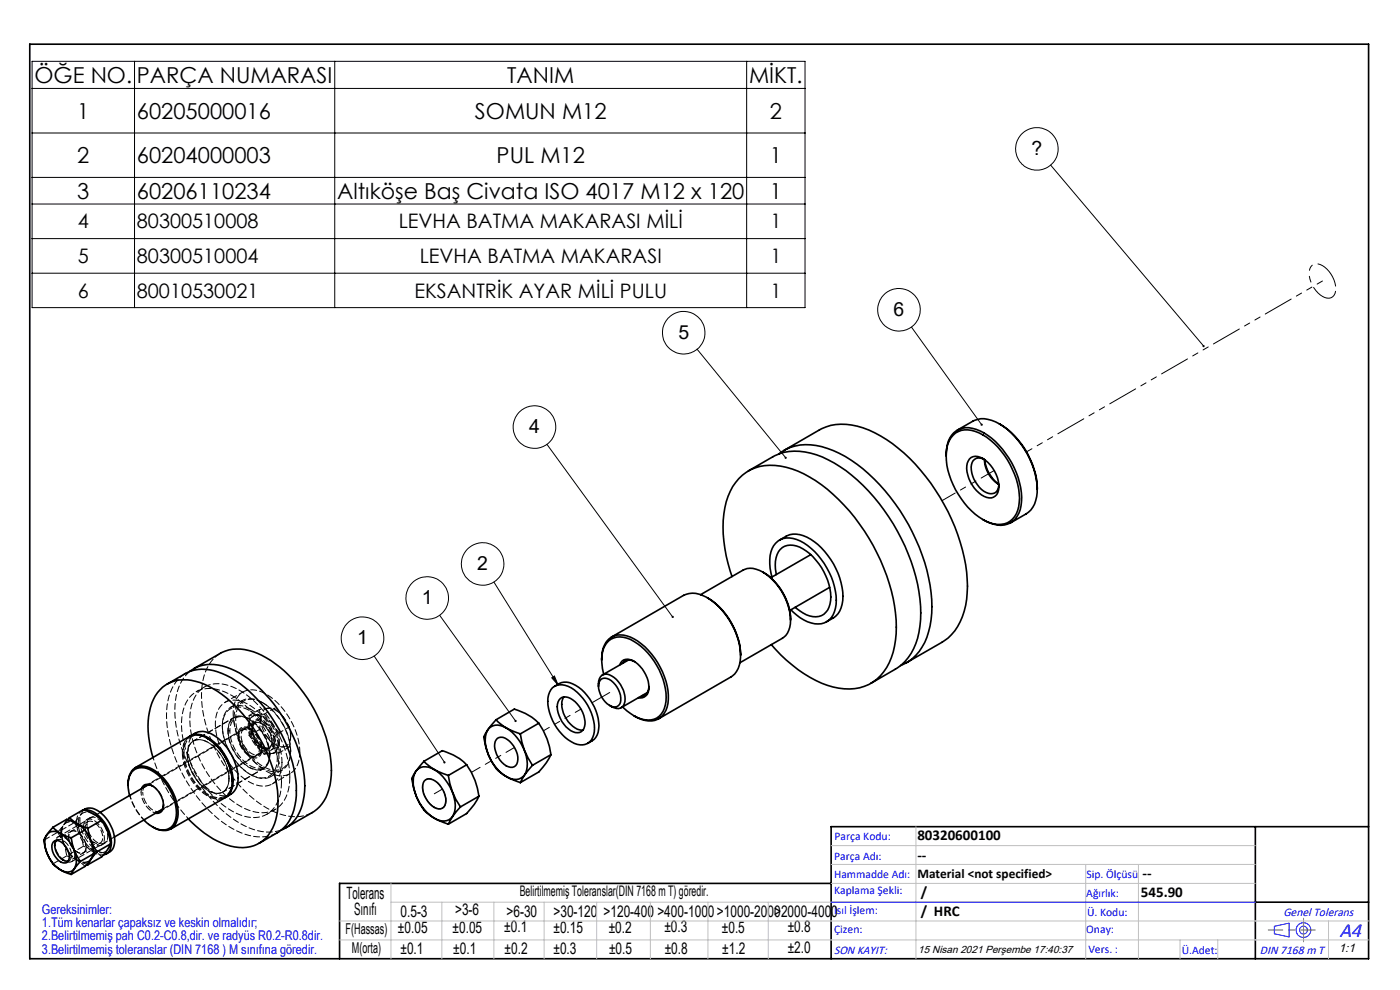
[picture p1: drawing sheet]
<svg xmlns="http://www.w3.org/2000/svg" width="297mm" height="210mm" viewBox="0 0 297 210" stroke-linecap="round" stroke-linejoin="round" font-family="sans-serif">
<g fill="none" stroke="#000" stroke-width=".21">
<path d="M6.8 13h164v52.3h-164zM6.8 18.8h164M28.5 13v52.3M71 13v52.3M158.4 13v52.3M6.8 28.2h164M6.8 37.6h164M222.9 35l32.4 38.4M6.8 43.3h164M6.8 50.6h164M6.8 58h164M147.9 74.1l18.8 23"/>
<path d="M193.4 69.4l14.8 20.7M116 94.3l26.7 36.6M79.4 139.2l14.9 22.5M93.3 130.5l16.1 22.4M104.8 123.5l13.6 21.8M117.1 143.8l.5-.4 .8 1.9z"/>
<circle cx="220" cy="31.6" r="4.5"/>
<circle cx="145" cy="70.6" r="4.5"/>
<circle cx="190.7" cy="65.7" r="4.5"/>
<circle cx="113.4" cy="90.6" r="4.5"/>
<circle cx="102.4" cy="119.6" r="4.5"/>
<circle cx="76.9" cy="135.4" r="4.5"/>
<circle cx="90.6" cy="126.9" r="4.5"/>
</g>
<g fill="none" stroke="#00f" stroke-width=".21">
<path d="M176.3 191.4h90M270.3 196.5l3.2-.7v2.9l-3.2-.6z"/>
<circle cx="276.5" cy="197.3" r="1.57"/>
<circle cx="276.5" cy="197.3" r=".83"/>
</g>
<g fill="none" stroke="#000" stroke-width=".35">
<path d="M6.3 9.4h284v194h-284zM158.7 99.9l5.2-3a11.8 11.8 0 0 1 10.5 0 34.8 34.8 0 0 1 15.1 14.3 37.4 37.4 0 0 1 5.8 20.3 12.6 12.6 0 0 1-4.9 10.2l-5.7 3.2M165.2 96.3a10.4 10.4 0 0 1 10.4-1.2 31 31 0 0 1 14.3 11.7 39.7 39.7 0 0 1 7.8 21.9 15.3 15.3 0 0 1-3.4 10.3 7.9 7.9 0 0 1-3.2 2.2M166.3 95.6l7.5-4.4a11.7 11.7 0 0 1 10.5 0 33.5 33.5 0 0 1 14.1 12.8 39.2 39.2 0 0 1 6.8 20.3 14.3 14.3 0 0 1-4.1 11.1l-1.3 .8-7.5 4.4M200.7 96.7a5.6 5.6 0 0 1 2.7-5.6 6.5 6.5 0 0 1 6.1 1.2 17.4 17.4 0 0 1 7.2 14.1 4.9 4.9 0 0 1-3.7 5 7.3 7.3 0 0 1-4.5-1.2M202.2 92.3a4.6 4.6 0 0 1 5.5-.5 16.5 16.5 0 0 1 8.5 14.8 4.4 4.4 0 0 1-5.3 4.6 13 13 0 0 1-7.6-6.3 13.8 13.8 0 0 1-2.2-10.7l.7-1.4zM205.7 97.4a2.17 2.17 0 0 1 2.8-.1 7 7 0 0 1 3.2 7.1 1.93 1.93 0 0 1-2.9 .9 7 7 0 0 1-3.6-7.1zM208.7 97.4a1.73 1.73 0 0 0-1.9 0 1.73 1.73 0 0 0-.8 1.7 6.2 6.2 0 0 0 3.7 5.6 1.66 1.66 0 0 0 2.2-1.8M212 89.9a5.5 5.5 0 0 0-5.6-.5l-3.3 1.9M212 89.9a17.5 17.5 0 0 1 8 14.6 5.4 5.4 0 0 1-2.3 4.5l-3.3 1.9M212 89.9a17 17 0 0 1 8.1 13.9M165.3 114.6a5.2 5.2 0 0 1 6.6-.2 15.3 15.3 0 0 1 6.9 13 4.9 4.9 0 0 1-3.5 4.5"/>
<path d="M172 117.6l-8.5 4.9M211.9 102.8a7.9 7.9 0 0 1-3.1-5.3 6.4 6.4 0 0 0 3.1 5.3M127.6 140a5.1 5.1 0 0 1 2.6-5.1 6.3 6.3 0 0 1 5.9 1.7 15.1 15.1 0 0 1 5.6 12.6 4 4 0 0 1-5.6 3.4l-1.6-.8M127.6 140l.5 3M127.6 140a4.4 4.4 0 0 1 3.2-4.9 7.4 7.4 0 0 1 5.9 2.7 14.9 14.9 0 0 1 4.6 11 3.9 3.9 0 0 1-3.9 3.9 8.5 8.5 0 0 1-5.3-2.7M129.7 135.1l15.3-8.8a5.3 5.3 0 0 1 5.6 .9 15.6 15.6 0 0 1 6.5 12.3 4.8 4.8 0 0 1-2.1 4.1l-15.3 8.9M148.6 126.1l9.1-5.2a4.5 4.5 0 0 1 4.8 .9 12.9 12.9 0 0 1 5.2 10.6 3.8 3.8 0 0 1-1.7 3l-9 5.2M150 126.8a15.1 15.1 0 0 1 7.1 12.2M155.3 122.3a26.1 26.1 0 0 1-.9-17 9.5 9.5 0 0 1 11.2-6.4 24.8 24.8 0 0 1 13.5 8.3 41.4 41.4 0 0 1 11 24.3 15.7 15.7 0 0 1-3.3 11.8 9.8 9.8 0 0 1-10.1 2.4 27.1 27.1 0 0 1-13.1-9M161.8 121.3a12.3 12.3 0 0 1 5.9 10.2M163.8 122.4a8.7 8.7 0 0 1 .3-6.6 3.8 3.8 0 0 1 4.9-1.4 14.7 14.7 0 0 1 8 10.1 7.8 7.8 0 0 1-.6 6.5 4 4 0 0 1-5.1 .9 10.5 10.5 0 0 1-3.5-2.5M164.7 121.9a6.2 6.2 0 0 1 .8-5.3 3.7 3.7 0 0 1 4.9-.2 12.8 12.8 0 0 1 5.8 11 3.4 3.4 0 0 1-5.1 3l-2.4-1.6"/>
<path d="M176 124.6l-8.5 4.9M35.5 145.1l3.8-2.2a8.6 8.6 0 0 1 7.9 0 25.5 25.5 0 0 1 11.3 10.7 26.6 26.6 0 0 1 4.3 16.2 8.5 8.5 0 0 1-4 6.8l-3.8 2.3M40.3 142.4a8.3 8.3 0 0 1 8.7-.5 26.8 26.8 0 0 1 12.6 13 25.4 25.4 0 0 1 2.9 13.9 8.4 8.4 0 0 1-4.8 7.3M40.3 156.2a4.4 4.4 0 0 1 5.1 1.2 11.2 11.2 0 0 1 3.9 9.5l-.7 1.5-.8 .7M40.4 156.1a4.1 4.1 0 0 1 5.5 .2 11.6 11.6 0 0 1 4.6 9.4 3.8 3.8 0 0 1-2.6 3.4M41.1 141.8l5.7-3.2a9.2 9.2 0 0 1 8.8 .4 29.4 29.4 0 0 1 13.2 16.2 19.7 19.7 0 0 1 .7 13.1 7.7 7.7 0 0 1-3.2 4.1l-5.7 3.2M44 156.6a11.3 11.3 0 0 1 5.3 9.2M103.7 154.5a2.77 2.77 0 0 1 3.7-.1 9.4 9.4 0 0 1 4.3 8.9 2.54 2.54 0 0 1-4 1.6 9.4 9.4 0 0 1-4.7-8.8zM105.2 152.7a12.1 12.1 0 0 0-2.6 3.6 13.1 13.1 0 0 0 3.1 7.2 12.4 12.4 0 0 0 4.7 2.5M105.2 152.7a10.5 10.5 0 0 0 5.2 3M105.2 152.7l3.9-2.3a11.9 11.9 0 0 1 5.2 3M105.5 156.6a2.03 2.03 0 0 1 2.6 .6 4.8 4.8 0 0 1 1.5 4.9 1.48 1.48 0 0 1-2.2 .3 5.1 5.1 0 0 1-2.3-5.1z"/>
<path d="M110.4 155.7a14.8 14.8 0 0 0 2.6 6.6M114.3 153.4a14.8 14.8 0 0 1 2.6 6.7M114.3 153.4l-3.9 2.3M117.2 145.9a3.7 3.7 0 0 1 4.6 .4 10.8 10.8 0 0 1 4.3 8.9 2.84 2.84 0 0 1-4.3 2.5 10.5 10.5 0 0 1-5.6-9.6 3.9 3.9 0 0 1 1-2.2zM117.7 145.6a3.8 3.8 0 0 1 5.1 .2 10.7 10.7 0 0 1 4.2 8.8 3.3 3.3 0 0 1-2.3 3.1M118.9 148.2a2.38 2.38 0 0 1 3.1 .7 5.7 5.7 0 0 1 1.9 5.7 1.78 1.78 0 0 1-2.9 .4 6.5 6.5 0 0 1-2.7-5.6zM119.6 147.8a4.8 4.8 0 0 0 .9 5.3l.5 .5a3.1 3.1 0 0 0 2.6 1.3M127 145.5a2.06 2.06 0 0 1 1.4-2.5 5 5 0 0 1 4 4.1 2.56 2.56 0 0 1-.8 3.1 2.48 2.48 0 0 1-2.3-.6M127.6 144a2.38 2.38 0 0 1 2.9 1.2 4.1 4.1 0 0 1 .9 4.2 1.5 1.5 0 0 1-2.2 .2 4.8 4.8 0 0 1-2.1-5zM131.4 141.1a1.79 1.79 0 0 1 2.8-1 6.6 6.6 0 0 1 3.3 6.8 1.68 1.68 0 0 1-2 1.1M133.3 140l-5.5 3.2M134.6 140.3a1.75 1.75 0 0 0-2.4 .4"/>
<path d="M137.3 146.9l-5.5 3.2M137.7 145.6v.2a1.71 1.71 0 0 1-1.6 1.8M10.1 176.9a2.31 2.31 0 0 1 3.2 .2 7 7 0 0 1 2.8 6.4 1.87 1.87 0 0 1-3 1.2 7.1 7.1 0 0 1-3.5-6.6zM11.2 175.5l-1.3 1.7-.6 1.1a8.1 8.1 0 0 0 3.1 5.9l1 .6 1.7 .7M11.2 175.5a7.9 7.9 0 0 0 3.9 2.2M11.2 175.5l2.9-1.7a8.5 8.5 0 0 1 3.9 2.3M11.5 178.5a2.01 2.01 0 0 1 2.5 1.2 2.6 2.6 0 0 1 .1 3.3 2.41 2.41 0 0 1-2.5-1.5 2.48 2.48 0 0 1-.1-3zM11.6 179.3a3.4 3.4 0 0 0 2.7 3.4l.2-.1M11.6 179.2v.1M12 178.3l-.3 .3-.1 .7M14.7 173.5a8.3 8.3 0 0 0 3.9 2.2M14.7 173.5l3-1.7a9.5 9.5 0 0 1 3.9 2.2"/>
<path d="M14.7 173.5l-.3 .4M15.1 177.7a10.6 10.6 0 0 0 1.9 5M16.2 174.7l.3 .1M17.7 171.8a2.79 2.79 0 0 1 3.4 .4 7.9 7.9 0 0 1 3.1 7.1 2.36 2.36 0 0 1-1.7 1.8M17.9 171.8a4.2 4.2 0 0 1 3.9 2.1 6.9 6.9 0 0 1 1.6 6.3 1.99 1.99 0 0 1-1.5 1.2M18 176.1a10.7 10.7 0 0 1 2 4.9M18 176.1l-2.9 1.6M18.6 175.7a10.7 10.7 0 0 0 2 5M21.6 174a10.7 10.7 0 0 1 1.9 5M21.6 174l-3 1.7M23.5 179l-.7 1.3-1.2 1.5-3 1.6M23.5 179l-2.9 1.7"/>
<path d="M27.2 166.5a3.5 3.5 0 0 1 2.4-3.9 6.7 6.7 0 0 1 5.5 3 10.2 10.2 0 0 1 2.5 8.3 2.99 2.99 0 0 1-4.7 1.8l-.6-.3M27.2 166.5l.3 2.3M27.2 166.5a3.3 3.3 0 0 1 2.4-3.6 5.9 5.9 0 0 1 4.9 2.5 10.5 10.5 0 0 1 2.8 8.3 2.9 2.9 0 0 1-4.4 2l-1.2-.7-1.2-1.1M28.7 162.8l11.5-6.6a3.9 3.9 0 0 1 4.2 .7 11.4 11.4 0 0 1 4.8 9.8l-.3 1.1-.6 .9-.6 .5-11.5 6.7M30 167.3a1.43 1.43 0 0 1 2.5-.5 4.6 4.6 0 0 1 1.9 5.2l-.5 .4-.9 .1M31.4 166.5l-10.1 5.8M32.4 166.7l-.4-.1a1.21 1.21 0 0 0-1.4 .4M32.5 160.7a17.6 17.6 0 0 1 .1-12.4 7.2 7.2 0 0 1 8.9-3.8 21.4 21.4 0 0 1 10.9 8 30.3 30.3 0 0 1 6.6 17.5 10 10 0 0 1-3.7 8.7 8.5 8.5 0 0 1-8.2 .1 21.5 21.5 0 0 1-7.2-5.1M34.4 171.7l-10.1 5.8M34.7 170.7l-.1 .5a1.19 1.19 0 0 1-1.1 1M88.4 163.4a3.2 3.2 0 0 1 4.3 .2 9.5 9.5 0 0 1 3.7 8.5 2.53 2.53 0 0 1-4 1.6 9.6 9.6 0 0 1-4.7-8.7zM89.9 161.5a12.7 12.7 0 0 0-2.6 3.7 13.1 13.1 0 0 0 3.1 7.1 12.4 12.4 0 0 0 4.7 2.5"/>
<path d="M89.9 161.5a11 11 0 0 0 5.2 3M89.9 161.5l3.9-2.3a11.6 11.6 0 0 1 5.2 3M90 165.7a1.64 1.64 0 0 1 2.4 0 4.8 4.8 0 0 1 2 5.2 1.48 1.48 0 0 1-2.3 .4 5.1 5.1 0 0 1-2.3-5.2zM95.1 164.5a14.8 14.8 0 0 0 2.6 6.7M97.7 171.2a13.5 13.5 0 0 0-2.6 3.6M99 162.2a14.3 14.3 0 0 1 2.6 6.7M99 162.2l-3.9 2.3M101.6 168.9a12.8 12.8 0 0 1-2.6 3.7l-3.9 2.2M101.6 168.9l-3.9 2.3M113 162.3a13.5 13.5 0 0 0-2.6 3.7M116.9 160.1a13.5 13.5 0 0 1-2.6 3.7l-3.9 2.2M116.9 160.1l-3.9 2.2"/>
<path d="M266.3 175.4v28M290.3 175.4h-114v28M13.4 182.4h.1M17 182.7l-1.2 1.5-.7 1.3M18.4 183.4h.2M20 181l-.8 1.3-1.2 1.5-2.9 1.7M20 181l-3 1.7M20.6 180.7l-1.2 1.4-.8 1.3M176.3 187.4h-104.3v16M266.3 191.4h24"/>
</g>
<path d="M279 197.3h-9.9" fill="none" stroke="#f00" stroke-width=".21" stroke-dasharray="15.2 1.3 1.3 1.3" stroke-dashoffset="12.2"/>
<path d="M276.5 197.3v2.5M276.5 197.3v-2.5" fill="none" stroke="#808080" stroke-width=".21" stroke-dasharray="15.2 1.3 1.3 1.3"/>
<g fill="none" stroke="#c0c0c0" stroke-width=".21">
<path d="M176.3 179.4h90M194.3 175.4v28M72 199.4h218.3M72 195.4h218.3M82.9 187.4v16M82.9 191.4h183.4M93.7 191.4v12M104.8 191.4v12M115.4 191.4v12M126.6 191.4v12M138 191.4v12M150.2 191.4v12"/>
<path d="M163 191.4v12M176.3 183.4h90M176.3 187.4h90M230.3 183.4v20M241.5 183.4v20M250.3 199.4v4M258.3 199.4v4M281.8 195.4v8"/>
</g>
<path d="M94.1 161.5a.24 .24 0 0 0 0 .3 .24 .24 0 0 0 .3 .1l-.1-.2 .1 .2 .1-.2a.23 .23 0 0 0-.1-.2 .23 .23 0 0 0-.3 0zM109.3 152.7l-.1 .1a.23 .23 0 0 0 0 .3 .23 .23 0 0 0 .3 0l-.1-.2 .1 .2a.25 .25 0 0 0 .1-.3 .25 .25 0 0 0-.3-.1zM117.1 143.8l.5-.4 .8 1.9zM142.5 130.7a.23 .23 0 0 0 0 .3 .23 .23 0 0 0 .3 0l-.1-.1 .1 .1a.23 .23 0 0 0 .1-.3 .23 .23 0 0 0-.4 0zM166.5 97a.23 .23 0 0 0 0 .3 .23 .23 0 0 0 .3 0l-.1-.2 .2 .2a.23 .23 0 0 0-.1-.4 .23 .23 0 0 0-.3 .1zM208.1 89.9l-.1 .3 .4 .1-.2-.2 .2 .2a.23 .23 0 0 0 0-.4 .23 .23 0 0 0-.3 0zM255.2 73.2v.4l.2 .1-.1-.3 .2 .2 .1-.1a.22 .22 0 0 0-.1-.3 .22 .22 0 0 0-.3 0z" fill="#000"/>
<path d="M92.1 171.2a1.49 1.49 0 0 0 1.7 .2 1.49 1.49 0 0 0 .8-1.5 5.1 5.1 0 0 0-3.2-4.7 1.47 1.47 0 0 0-1.7 1.9 5.5 5.5 0 0 0 2.4 4.1" fill="none" stroke="#000" stroke-width=".21" stroke-dasharray="6.3 1.3 1.3 1.3 1.3 1.3" stroke-dashoffset=".7"/>
<path d="M283.4 61.2a5.8 5.8 0 0 0-3.8-5.2 1.65 1.65 0 0 0-1.9 2 5.8 5.8 0 0 0 3.8 5.2 1.65 1.65 0 0 0 1.9-2" fill="none" stroke="#000" stroke-width=".21" stroke-dasharray="6.3 1.3 1.3 1.3 1.3 1.3" stroke-dashoffset="-.6"/>
<path d="M280.6 59.6l-62.8 36.2" fill="none" stroke="#000" stroke-width=".21" stroke-dasharray="6.3 1.3 1.3 1.3 1.3 1.3" stroke-dashoffset="5"/>
<path d="M210.9 99.8l-11 6.4" fill="none" stroke="#000" stroke-width=".21" stroke-dasharray="6.3 1.3 1.3 1.3 1.3 1.3" stroke-dashoffset="3.1"/>
<path d="M129.4 146.9l-3.8 2.1M93.9 167.4l-1.8 1" fill="none" stroke="#000" stroke-width=".21" stroke-dasharray="6.3 1.3 1.3 1.3 1.3 1.3"/>
<path d="M123.3 150.4l-8 4.6" fill="none" stroke="#000" stroke-width=".21" stroke-dasharray="6.3 1.3 1.3 1.3 1.3 1.3" stroke-dashoffset="4.9"/>
<path d="M109.2 158.5l-9.2 5.3" fill="none" stroke="#000" stroke-width=".21" stroke-dasharray="6.3 1.3 1.3 1.3 1.3 1.3" stroke-dashoffset="4.2"/>
<path d="M38.7 159.6a11.3 11.3 0 0 0 6.3 9.7 3.2 3.2 0 0 0 2.7-.1M53 150.8a3.8 3.8 0 0 0-4.7 0 6.5 6.5 0 0 0-.6 6.4 12.1 12.1 0 0 0 6.5 7.6 3.3 3.3 0 0 0 4.6-3.3 12.7 12.7 0 0 0-5.8-10.7M55.8 149.1a3.8 3.8 0 0 0-4.7 .1 6.5 6.5 0 0 0-.6 6.3 12.1 12.1 0 0 0 6.5 7.6 3.3 3.3 0 0 0 4.6-3.2 12.7 12.7 0 0 0-5.8-10.8M57.1 158.6a2 2 0 0 1-2.3-1 3.7 3.7 0 0 1-.9-4.1l.2-.1M12.8 176.2a10.6 10.6 0 0 0 2 5M17.7 179.5a10.6 10.6 0 0 0-1.9-5M14.2 181.5a10.6 10.6 0 0 0-2-5" fill="none" stroke="#000" stroke-width=".21" stroke-dasharray="1.3 .6" stroke-dashoffset="-.2"/>
<path d="M51.4 148.6l-2.5 1.4M53.2 150.4a4 4 0 0 0-4.8 0 6.4 6.4 0 0 0-.8 6.4 12.2 12.2 0 0 0 7.1 8.2 3.3 3.3 0 0 0 4.4-3 12.8 12.8 0 0 0-5.9-11.6M55.7 149a4 4 0 0 0-4.9 0 6.4 6.4 0 0 0-.7 6.4 12.2 12.2 0 0 0 7.1 8.2 3.3 3.3 0 0 0 4.4-3 12.8 12.8 0 0 0-5.9-11.6M63.6 159.5a15.2 15.2 0 0 0-8.1-12.7 4 4 0 0 0-5.9 3.1 14.7 14.7 0 0 0 4.6 11.9 7.4 7.4 0 0 0 6.4 2.7 4.5 4.5 0 0 0 3-5M12 178.3a1.7 1.7 0 0 1 2.3 .8 2.84 2.84 0 0 1 .5 3.3l-.3 .2M14.4 173.9l-1 1.2-.6 1.1M21.3 172.3l-9.1 5.3M57.4 164.7l2.5-1.4M59.8 161.7a15.2 15.2 0 0 0-8.1-12.7 4 4 0 0 0-5.9 3.1 14.7 14.7 0 0 0 4.6 11.9 7.4 7.4 0 0 0 6.5 2.6 4.5 4.5 0 0 0 2.9-4.9M15.2 182.7l9.1-5.2M23.3 180.7a3.2 3.2 0 0 1-3.6-1 8.3 8.3 0 0 1-2.8-5.7" fill="none" stroke="#000" stroke-width=".21" stroke-dasharray="1.3 .6" stroke-dashoffset=".2"/>
<g fill="none" stroke="#000" stroke-width=".21" stroke-dasharray="1.3 .6" stroke-dashoffset=".1">
<path d="M48.4 155a9.3 9.3 0 0 0 5.5 8.2 2.47 2.47 0 0 0 3.3-2.5 9.2 9.2 0 0 0-5.4-8.7 2.47 2.47 0 0 0-3.4 2.4v.6M52.9 153.9a1.96 1.96 0 0 1 1.5-2.3M53 154.5a5.2 5.2 0 0 1 2.4 5.4 1.58 1.58 0 0 1-2.6 .4 5 5 0 0 1-2.1-5.4 1.51 1.51 0 0 1 2.3-.4M55.3 152.5a1.96 1.96 0 0 1 1.6-2.3M55.8 158.8a1.58 1.58 0 0 0 1.9 .2 1.58 1.58 0 0 0 .7-1.8 5.1 5.1 0 0 0-3.6-4.6 1.64 1.64 0 0 0-1.5 2.1 5.7 5.7 0 0 0 2.5 4.1M59.2 157.6a1.96 1.96 0 0 1-1.6 2.2M60.1 158.4a1.96 1.96 0 0 0 1.6-2.2M16.4 174.7a7.1 7.1 0 0 1 3.3 6.7 1.9 1.9 0 0 1-3.1 1.2 6.9 6.9 0 0 1-3.4-7 1.95 1.95 0 0 1 3.2-.9M19.9 172.7a7.1 7.1 0 0 1 3.3 6.7 1.9 1.9 0 0 1-3 1.2 6.9 6.9 0 0 1-3.4-7.1 1.95 1.95 0 0 1 3.1-.8M34.7 170.7a4.8 4.8 0 0 0-2.3-4M39.7 160a2.73 2.73 0 0 1 2.4-3.1 6.9 6.9 0 0 1 5.4 4.2 6.6 6.6 0 0 1 .6 6.1 2.64 2.64 0 0 1-3.9 .5 9.8 9.8 0 0 1-4.5-7.7M48.6 165.1a9.3 9.3 0 0 0-5.5-8.1 2.47 2.47 0 0 0-3.3 2.4 9.2 9.2 0 0 0 5.4 8.8 2.47 2.47 0 0 0 3.3-2.5l.1-.6"/>
<path d="M49.3 165.5a3.3 3.3 0 0 1-2.4 3.7 6.6 6.6 0 0 1-5.5-3.2 11.2 11.2 0 0 1-2.4-6.4M57.2 160.2a9.3 9.3 0 0 0-5.5-8.1 2.47 2.47 0 0 0-3.3 2.4 9.2 9.2 0 0 0 5.4 8.7 2.47 2.47 0 0 0 3.3-2.4l.1-.6"/>
</g>
<g fill="none" stroke="#000" stroke-width=".21" stroke-dasharray="1.3 .6" stroke-dashoffset=".4">
<path d="M49.6 152.2l-8.6 5M49.7 152.2l-8.7 5M50.6 156.3a1.4 1.4 0 0 1 .8-1.5 1.4 1.4 0 0 1 1.7 .4 4.4 4.4 0 0 1 1.7 4.6 1.51 1.51 0 0 1-2.4 0 5 5 0 0 1-1.8-3.5M51.5 146.8l-3.7 2.2M53.4 154.7a1.4 1.4 0 0 0-1.8 0 1.4 1.4 0 0 0-.4 1.6 4.4 4.4 0 0 0 3.1 3.8 1.51 1.51 0 0 0 1.2-2.1 5 5 0 0 0-2.1-3.3M53.9 153.4l-2.1 1.2M54.9 160l2.1-1.2M55 154.8l.3-2.3M55.5 158.6a4.3 4.3 0 0 1-2-4.8 1.58 1.58 0 0 1 2.5 .1 4.3 4.3 0 0 1 1.5 4.3 1.29 1.29 0 0 1-2 .4M61.7 156.2l-.3 2.2M17.7 175.3a1.4 1.4 0 0 1 .9-1.5 1.4 1.4 0 0 1 1.6 .4 4.4 4.4 0 0 1 1.8 4.6 1.51 1.51 0 0 1-2.5 0 5 5 0 0 1-1.8-3.5M18.4 174.9a1.4 1.4 0 0 1 .9-1.5 1.4 1.4 0 0 1 1.6 .4 4.4 4.4 0 0 1 1.8 4.6 1.51 1.51 0 0 1-2.5 0 5 5 0 0 1-1.8-3.5"/>
<path d="M19.1 173.5l-.7 .4M21.5 179.3l.7-.4M29.9 168l.1-.7M47.3 168l8.6-5M57.8 166.3l3.7-2.2M14.8 181.2a8 8 0 0 0 3.6 2.2"/>
</g>
<path d="M41.5 155.5a4.1 4.1 0 0 0-1.5 4.5 11.5 11.5 0 0 0 5.9 8.5l.6 .2a3.2 3.2 0 0 0 2.5-.2M50.6 156.1a4.8 4.8 0 0 0 3.4 4.5 1.57 1.57 0 0 0 1.4-2.2 4.8 4.8 0 0 0-3.4-4 1.4 1.4 0 0 0-1.4 1.7M56.9 150.2h1.3M59 157.7a6.7 6.7 0 0 0-4.1-5.9 1.85 1.85 0 0 0-2.3 2.2 6.7 6.7 0 0 0 4.1 5.9 1.85 1.85 0 0 0 2.3-2.2M61.4 158.4h-1.3M11.6 178.9a1.29 1.29 0 0 1 .6-1.3 1.29 1.29 0 0 1 1.5 .1 4.1 4.1 0 0 1 1.9 4.7 1.66 1.66 0 0 1-2.6-.4l-.9-1.2-.4-1-.1-.9M16.9 174l.3-1.3M19.9 178.7a1.18 1.18 0 0 0 1.5 0 1.18 1.18 0 0 0 .4-1.4 3.6 3.6 0 0 0-2.7-3.1 1.28 1.28 0 0 0-1 1.8l.3 .9 .5 .9 1 .9M32.5 160.7a32.9 32.9 0 0 0 7.5 13M16.4 180.8a1.18 1.18 0 0 0 1.5 0 1.18 1.18 0 0 0 .3-1.4 3.6 3.6 0 0 0-2.6-3.2 1.28 1.28 0 0 0-1 1.9l.3 .9 .5 .8 1 1" fill="none" stroke="#000" stroke-width=".21" stroke-dasharray="1.3 .6" stroke-dashoffset=".7"/>
<g fill="none" stroke="#000" stroke-width=".21" stroke-dasharray="1.3 .6" stroke-dashoffset="-.1">
<path d="M46.8 138.6a8.7 8.7 0 0 0-3.9 6.8 27.1 27.1 0 0 0 4.9 17.4 24.6 24.6 0 0 0 11.5 9.9 8.4 8.4 0 0 0 7-.4M39.4 142.8a8.7 8.7 0 0 0-4 6.9 27.1 27.1 0 0 0 5 17.4 24.6 24.6 0 0 0 11.5 9.8 8.4 8.4 0 0 0 7-.3M40.3 142.4a10.1 10.1 0 0 0-3.2 8.4 30.5 30.5 0 0 0 13.8 23.8 10.4 10.4 0 0 0 8.8 1.4M40.3 156.1a4.2 4.2 0 0 0-1.4 4.5 11.5 11.5 0 0 0 6 8.5l.6 .2a3.2 3.2 0 0 0 2.3-.2M54.1 153.4a2.23 2.23 0 0 0-.3 2.7 3.2 3.2 0 0 0 3.2 2.5 1.37 1.37 0 0 0 .7-1.4M54.1 153.4l-22.7 13.1M58.2 157.2a1.46 1.46 0 0 1-.8 1.6 1.46 1.46 0 0 1-1.8-.4 4.5 4.5 0 0 1-1.8-5 1.68 1.68 0 0 1 2.6 .2 5.2 5.2 0 0 1 1.8 3.6M9.3 178.2l2.9-1.6M12.2 176.5l1.4-1.6 .6-1.1M12.8 176.2l3-1.7M15.8 174.5l1.3-1.6 .6-1.2M16.2 174.4a2.31 2.31 0 0 1 1.7-2.6"/>
<path d="M32.5 175.4a11.7 11.7 0 0 1-5.3-9.1M34.4 171.7l22.7-13.1M11.2 183.2l3-1.7M14.8 181.2l2.9-1.7"/>
</g>
<g fill="none" stroke="#000" stroke-width=".21" stroke-dasharray="1.3 .6">
<path d="M47.2 153.9v.2M50.6 156.1v.2M53 152.6l-.2-.1M53.3 154.4v.4M53.4 154.7l-.4-.2M53.8 151.8l-.2 .2M54.1 153.4h.1M55.5 158.6l.3 .2M55.6 159v-.4M55.8 149.1l-.1-.1M58.1 159.8l.2-.2M61.7 159.4v-.2"/>
<path d="M11.6 178.9v.3M17.5 172l.5-.4M17.8 171.8l-.5 .2M32.5 166.8l-.2-.1M34.7 170.8v-.2M52.8 160.1l.2 .1M53 164.2l.2 .1M57.2 160.1v-.2M59.7 165.9a23.3 23.3 0 0 0-11.2-18.8 6.8 6.8 0 0 0-7.8 .3 9.1 9.1 0 0 0-2.1 7.7 23.7 23.7 0 0 0 10.7 17 7.1 7.1 0 0 0 7.9 .2 7.8 7.8 0 0 0 2.5-6.4M61.5 164.8a23.3 23.3 0 0 0-11.2-18.7 6.8 6.8 0 0 0-7.8 .3 9.1 9.1 0 0 0-2.2 7.7 23.7 23.7 0 0 0 10.8 17 7.1 7.1 0 0 0 7.9 .2 7.8 7.8 0 0 0 2.5-6.5M13.5 182.4l.2 .2"/>
</g>
<path d="M52.9 151.8v2.1M52.9 153.9v2.1M57.7 157.2a4.1 4.1 0 0 0-3.1-4l-.5 .2M59.2 157.6v-2.2M59.2 159.7v-2.1M15.1 176.3l-3.5 2.1M18.6 174.3l-3.5 2M27.5 168.7a12.2 12.2 0 0 0 3 5.2M14.2 182.9l3.5-2M17.7 180.9l3.6-2.1M22 181.3a4.9 4.9 0 0 1-4.3-2.6l-1.2-2.5-.3-1.8" fill="none" stroke="#000" stroke-width=".21" stroke-dasharray="1.3 .6" stroke-dashoffset=".5"/>
<g fill="none" stroke="#000" stroke-width=".21" stroke-dasharray="1.3 .6" stroke-dashoffset=".6">
<path d="M39 159.6a3.3 3.3 0 0 1 2.4-3.6l1.6 .2 1.2 .5M40.2 156.2a3.7 3.7 0 0 0-1.5 3.4M43.4 145.7l-1.8 1M54.4 151.6a4.1 4.1 0 0 1 3.2 1.9M55.3 152.5l-.3-2M56.9 156.6a4.1 4.1 0 0 0 3.2 1.8M57.6 159.8a4.1 4.1 0 0 1-3.2-1.8M60.1 152.1a4.1 4.1 0 0 0-3.2-1.9M61.4 154.2l.3 2M30.3 168a4.3 4.3 0 0 0 3.3 4.2M30.6 167l-.3 1M33 172.5a4.9 4.9 0 0 1-3.1-4.5"/>
<path d="M56.6 172.7l1.8-1"/>
</g>
<path d="M48.8 155a2.51 2.51 0 0 1 3.3-2.8 8.8 8.8 0 0 1 5.1 8.6 2.46 2.46 0 0 1-4.1 1.7 9.3 9.3 0 0 1-4.3-7.5M54.4 151.6l-1.5 .2M56 151.5l-1.6 .1M56 160l1.6-.2M57.6 159.8l1.6-.1" fill="none" stroke="#000" stroke-width=".21" stroke-dasharray="1.3 .6" stroke-dashoffset=".8"/>
<g fill="none" stroke="#000" stroke-width=".21" stroke-dasharray="1.3 .6" stroke-dashoffset=".3">
<path d="M51.3 154.9l-20.4 11.7M52.9 151.8l2.1-1.3M52.9 156l1.5 2M52.9 156l2.1-1.2M54.4 158a7 7 0 0 1-1.5-4.1M54.4 158l1.6 2M55.3 152.5a7 7 0 0 0 1.6 4.1M56 151.5l2.2-1.3M56 160l2.2-1.3M56.9 156.6l-1.9-1.8M57.6 153.5l-1.6-2M57.6 153.5a7 7 0 0 1 1.6 4.1"/>
<path d="M58.2 150.2l1.9 1.9M58.2 158.7l-1.3-2.1M59.2 155.4l2.2-1.2M59.2 155.4l-1.6-1.9M59.2 159.7l2.2-1.3M60.1 152.1l1.3 2.1M61.7 156.2a7 7 0 0 0-1.6-4.1M16.5 174.8a7.1 7.1 0 0 1 3.2 6.6 1.9 1.9 0 0 1-3.1 1.2 6.9 6.9 0 0 1-3.4-7 1.91 1.91 0 0 1 3.1-.9M34.1 172l20.3-11.7M18 183.8a8.2 8.2 0 0 0-3.8-2.3M21.6 181.7a8.2 8.2 0 0 0-3.9-2.2"/>
</g>
<path d="M55 150.5l1.9-.3M60.1 158.4l-1.9 .3" fill="none" stroke="#000" stroke-width=".21" stroke-dasharray="1.3 .6" stroke-dashoffset="1"/>
<g font-size="4.7">
<text x="7.3" y="17.5">ÖĞE NO.</text>
<text x="29" y="17.5">PARÇA NUMARASI</text>
<text x="107.6" y="17.5">TANIM</text>
<text x="158.9" y="17.5">MİKT.</text>
<text x="16.4" y="25.1">1</text>
<text x="29" y="25.1">60205000016</text>
<text x="100.8" y="25.1">SOMUN M12</text>
<text x="163.3" y="25.1">2</text>
<text x="16.4" y="34.6">2</text>
<text x="29" y="34.6">60204000003</text>
<text x="105.4" y="34.6">PUL M12</text>
<text x="163.3" y="34.6">1</text>
<text x="16.4" y="42.1">3</text>
<text x="29" y="42.1">60206110234</text>
<text x="71.5" y="42.1">Altıköşe Baş Civata ISO 4017 M12 x 120</text>
<text x="163.3" y="42.1">1</text>
</g>
<text font-size="4.4" fill="#00f" x="284.2" y="198.7">A4</text>
<g font-size="4.2">
<text x="16.5" y="48.5">4</text>
<text x="29" y="48.5">80300510008</text>
<text x="84.6" y="48.5">LEVHA BATMA MAKARASI MİLİ</text>
<text x="163.4" y="48.5">1</text>
<text x="16.5" y="55.8">5</text>
<text x="29" y="55.8">80300510004</text>
<text x="89" y="55.8">LEVHA BATMA MAKARASI</text>
<text x="163.4" y="55.8">1</text>
<text x="16.5" y="63.1">6</text>
<text x="29" y="63.1">80010530021</text>
<text x="87.9" y="63.1">EKSANTRİK AYAR MİLİ PULU</text>
<text x="163.4" y="63.1">1</text>
</g>
<g font-size="4.1">
<text x="218.8" y="32.8">?</text>
<text x="143.9" y="71.8">5</text>
<text x="189.6" y="67">6</text>
<text x="112.3" y="91.8">4</text>
<text x="101.3" y="120.9">2</text>
<text x="89.5" y="128.1">1</text>
<text x="75.8" y="136.6">1</text>
</g>
<g font-size="3.6">
<text x="73.5" y="190.7">Tolerans</text>
<text x="75.1" y="194.1">Sınıfı</text>
</g>
<g font-size="3.4">
<text x="84.4" y="198">±0.05</text>
<text x="85" y="194.4">0.5-3</text>
<text x="96" y="197.8">±0.05</text>
<text x="96.5" y="194.2">&gt;3-6</text>
<text x="107" y="197.8">±0.1</text>
<text x="107.5" y="194.5">&gt;6-30</text>
<text x="117.4" y="194.5">&gt;30-120</text>
<text x="117.4" y="197.9">±0.15</text>
<text x="128" y="194.5">&gt;120-400</text>
<text x="129.1" y="197.8">±0.2</text>
<text x="139.5" y="194.5">&gt;400-1000&gt;1000-2000&gt;2000-4000</text>
<text x="140.9" y="197.8">±0.3</text>
<text x="153.1" y="197.8">±0.5</text>
<text x="167.1" y="197.7">±0.8</text>
<text x="85" y="202.3">±0.1</text>
<text x="96.2" y="202.3">±0.1</text>
<text x="107" y="202.3">±0.2</text>
<text x="117.4" y="202.4">±0.3</text>
<text x="129.2" y="202.3">±0.5</text>
<text x="141" y="202.3">±0.8</text>
<text x="153.2" y="202.3">±1.2</text>
<text x="167.1" y="202.2">±2.0</text>
</g>
<g font-size="3.2">
<text x="194.6" y="178.2">80320600100</text>
<text x="194.6" y="182.4">--</text>
<text x="195.3" y="190.2">/</text>
<text x="242" y="190.2">545.90</text>
<text x="242.4" y="186.2">--</text>
<text x="195.3" y="194.3">/ HRC</text>
<text x="73.3" y="198.1">F(Hassas)</text>
<text x="74.7" y="202.2">M(orta)</text>
</g>
<text font-size="3.1" x="110.3" y="190.1">Belirtilmemiş Toleranslar(DIN 7168 m T) göredir.</text>
<text font-size="2.8" x="194.6" y="186.2">Material &lt;not specified&gt;</text>
<g font-size="2.8" fill="#0000e8">
<text x="8.9" y="193.8">Gereksinimler:</text>
<text x="8.9" y="196.6">1.Tüm kenarlar çapaksız ve keskin olmalıdır;</text>
<text x="8.9" y="199.5">2.Belirtilmemiş pah C0.2-C0.8,dir. ve radyüs R0.2-R0.8dir.</text>
<text x="8.9" y="202.3">3.Belirtilmemiş toleranslar (DIN 7168 ) M sınıfına göredir.</text>
</g>
<g font-size="2.6" fill="#00f">
<text x="272.3" y="194.3">Genel Tolerans</text>
<text x="176.9" y="202.3">SON KAYIT:</text>
<text x="267.3" y="202.4">DIN 7168 m T</text>
</g>
<text font-size="2.6" x="284" y="202">1:1</text>
<g font-size="2.5" fill="#00f">
<text x="177" y="178.2">Parça Kodu:</text>
<text x="177" y="182.4">Parça Adı:</text>
<text x="176.9" y="186.2">Hammadde Adı:</text>
<text x="177" y="189.7">Kaplama Şekli:</text>
<text x="230.5" y="190.2">Ağırlık:</text>
<text x="230.5" y="186.2">Sip. Ölçüsü</text>
<text x="176.9" y="193.9">Isıl İşlem:</text>
<text x="177" y="197.8">Çizen:</text>
<text x="230.4" y="197.8">Onay:</text>
<text x="230.6" y="194.3">Ü. Kodu:</text>
<text x="230.9" y="202.1">Vers. :</text>
<text x="250.7" y="202.4">Ü.Adet:</text>
</g>
<text font-size="2.2" x="194.8" y="202.1">15 Nisan 2021 Perşembe 17:40:37</text>
</svg>
